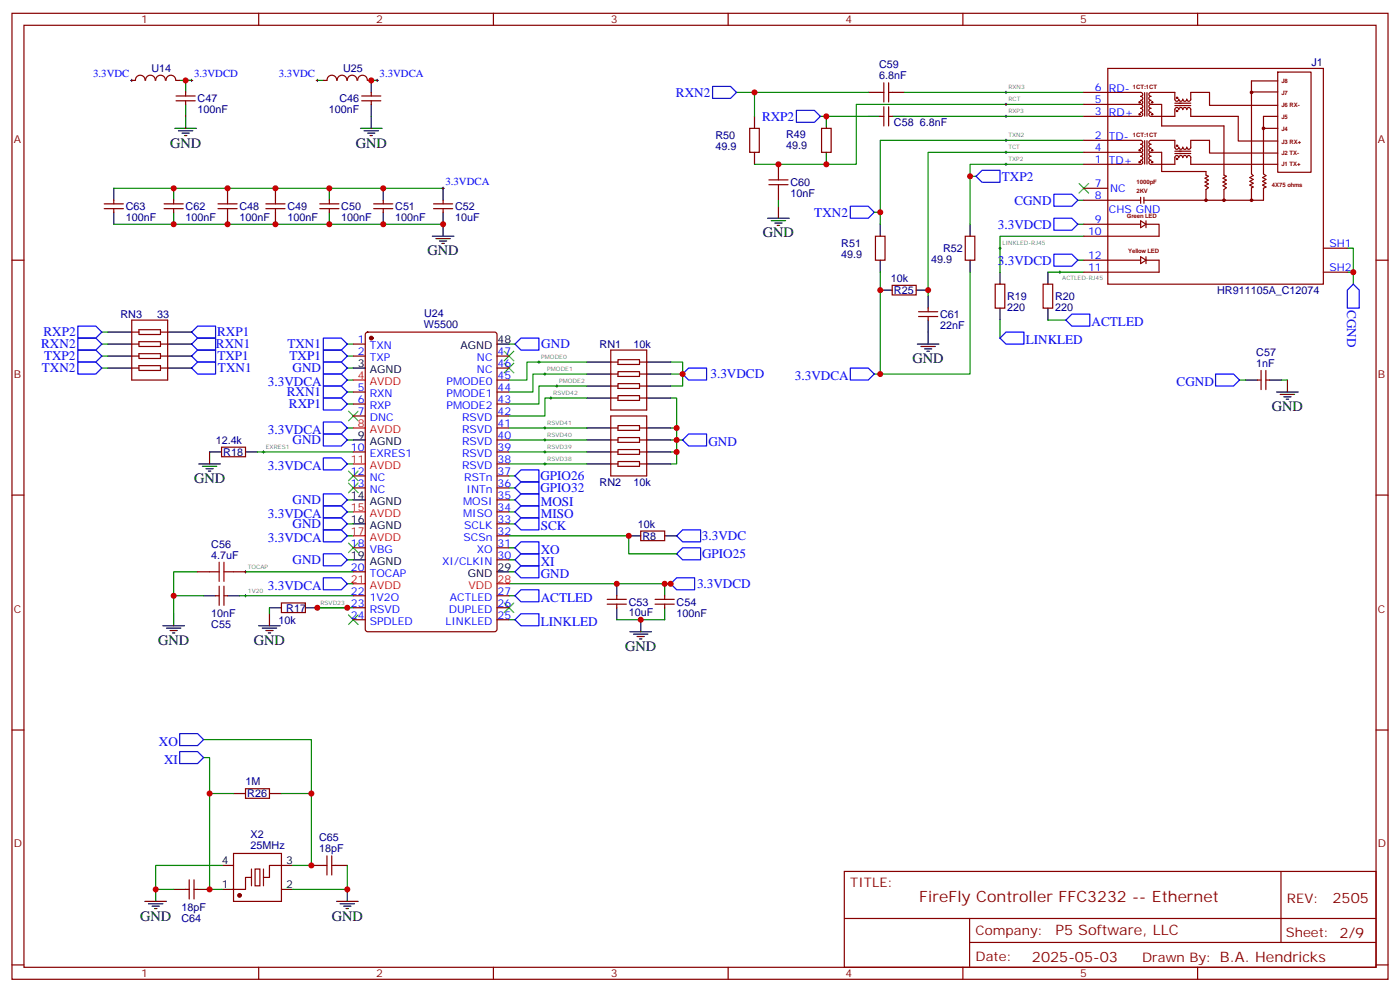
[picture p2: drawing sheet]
<svg xmlns="http://www.w3.org/2000/svg" width="412mm" height="292mm" viewBox="0 0 412 292" stroke-linecap="round" stroke-linejoin="round" font-family="sans-serif">
<g fill="none" stroke="#870000" stroke-width=".35">
<path d="M3.5 3.9h405.4v284.4h-405.4zM7.1 7.4h398.2v277.3h-398.2zM76.2 3.9v3.5M145.3 3.9v3.5M214.5 3.9v3.5M283.6 3.9v3.5M352.8 3.9v3.5M38.8 23.7h1.1M39.9 23.6a1.41 1.41 0 0 1 1.4-1.5 1.41 1.41 0 0 1 1.4 1.6M42.9 23.6a1.41 1.41 0 0 1 1.4-1.5 1.41 1.41 0 0 1 1.4 1.5M45.9 23.6a1.41 1.41 0 0 1 1.4-1.5 1.41 1.41 0 0 1 1.4 1.5M48.9 23.6a1.41 1.41 0 0 1 1.4-1.5 1.41 1.41 0 0 1 1.4 1.6"/>
<path d="M51.9 28.3h5.6M51.9 29.7h5.6M51.9 23.7h1M54.7 27.2v1.1M54.7 29.7v1M99.2 23.7a1.41 1.41 0 0 0-1.4-1.6 1.41 1.41 0 0 0-1.5 1.5l-1.1 .1M99.3 23.6a1.41 1.41 0 0 1 1.4-1.5 1.41 1.41 0 0 1 1.5 1.5M102.3 23.6a1.41 1.41 0 0 1 1.4-1.5 1.41 1.41 0 0 1 1.4 1.5M105.4 23.6a1.41 1.41 0 0 1 1.4-1.5 1.41 1.41 0 0 1 1.4 1.6M106.5 28.3h5.7M106.5 29.7h5.7M108.3 23.7h1.1"/>
<path d="M109.4 27.2v1.1M109.4 29.7v1M220.8 37.8h2.9v7h-2.9zM242 37.8h2.8v7h-2.8zM259.3 27.2h1M259.3 34.3h1M260.3 24.4v5.6M260.3 31.4v5.7M261.8 24.4v5.6M261.8 31.4v5.7M261.8 27.2h1M261.8 34.3h1"/>
<path d="M319.3 27.2h16.7a.58 .58 0 0 1 .6 .6 .58 .58 0 0 1-.6 .6 .59 .59 0 0 1 .6 .6 .59 .59 0 0 1-.6 .5 .59 .59 0 0 1 .6 .6 .59 .59 0 0 1-.6 .6M319.3 30.7h16.7M326.3 20.1h63.5v63.5h-63.5zM336 30.7a.58 .58 0 0 1 .6 .6 .58 .58 0 0 1-.6 .6 .59 .59 0 0 1 .6 .6 .59 .59 0 0 1-.6 .6 .59 .59 0 0 1 .6 .6 .59 .59 0 0 1-.6 .6h-16.7M337.2 27.3v6.9M337.9 27.3v6.9M339 30.7a.59 .59 0 0 1-.6-.6 .59 .59 0 0 1 .6-.6 .59 .59 0 0 1-.6-.5 .59 .59 0 0 1 .6-.6 .58 .58 0 0 1-.6-.6 .58 .58 0 0 1 .6-.6h7.1v2a.58 .58 0 0 0 .6 .6 .58 .58 0 0 0 .5-.6 .59 .59 0 0 0 .6 .6 .59 .59 0 0 0 .6-.6 .59 .59 0 0 0 .6 .6 .59 .59 0 0 0 .6-.6 .58 .58 0 0 0 .6 .6 .58 .58 0 0 0 .6-.6v-2h5.5v3.8h20.1M339 30.7h3.2M339 30.7a.58 .58 0 0 0-.6 .6 .58 .58 0 0 0 .6 .6 .59 .59 0 0 0-.6 .6 .59 .59 0 0 0 .6 .6 .59 .59 0 0 0-.6 .6 .59 .59 0 0 0 .6 .6h7.1v-2a.58 .58 0 0 1 .6-.7 .58 .58 0 0 1 .5 .7 .59 .59 0 0 1 .6-.7 .59 .59 0 0 1 .6 .7 .59 .59 0 0 1 .6-.7 .59 .59 0 0 1 .6 .7 .58 .58 0 0 1 .6-.7 .58 .58 0 0 1 .6 .7v2h13.9v7.2h11.7M342.2 30.8v6.3h18.3v14.4l.7 .4-.9 .6 .9 .5-.9 .6 .9 .5-.9 .6 .9 .5-.7 .6v3.1M346.1 31.1h4.7M346.1 30.4h4.7"/>
<path d="M368.6 27.1h7.8M372.2 37.8h4.2M376.4 21.2h9.8v29.5h-9.8zM376.4 34.3h-4.2v16.9l.7 .5-1 .6 1 .5-1 .6 1 .5-1 .6 1 .5-.7 .4v3.5h-35.2M376.4 23.8h-7.8l.1 27.4 .4 .5-.9 .6 .9 .5-.9 .6 .9 .5-.9 .6 .9 .5-.5 .3v3.6M33.5 58.9v1.1M51.2 58.9v1.1M67 58.9v1.1M81.1 58.9v1.1M97 58.9v1.1M112.9 58.9v1.1M130.5 58.9v1.1"/>
<path d="M226.5 53h5.6M226.5 54.4h5.6M229.3 51.9v1.1M229.3 54.4v1M319.3 41.3h16.7a.58 .58 0 0 1 .6 .6 .58 .58 0 0 1-.6 .6 .59 .59 0 0 1 .6 .6 .59 .59 0 0 1-.6 .6 .59 .59 0 0 1 .6 .5 .59 .59 0 0 1-.6 .6M319.3 58.9h16.7M319.3 44.8h16.7M319.3 55.4h7M336 44.8a.58 .58 0 0 1 .6 .6 .58 .58 0 0 1-.6 .6 .59 .59 0 0 1 .6 .6 .59 .59 0 0 1-.6 .6 .59 .59 0 0 1 .6 .6 .59 .59 0 0 1-.6 .6h-16.7M336 58.1v1.7M337 58.1v1.7M337.2 41.4v6.9"/>
<path d="M337.9 41.4v6.9M339 44.8a.59 .59 0 0 1-.6-.6 .59 .59 0 0 1 .6-.5 .59 .59 0 0 1-.6-.6 .59 .59 0 0 1 .6-.6 .58 .58 0 0 1-.6-.6 .58 .58 0 0 1 .6-.6h7.1v2a.58 .58 0 0 0 .6 .7 .58 .58 0 0 0 .5-.7 .59 .59 0 0 0 .6 .7 .59 .59 0 0 0 .6-.7 .59 .59 0 0 0 .6 .7 .59 .59 0 0 0 .6-.7 .58 .58 0 0 0 .6 .6 .58 .58 0 0 0 .6-.6v-2h5.5v3.8h20.1M339 44.8h3.2M339 44.8a.58 .58 0 0 0-.6 .6 .58 .58 0 0 0 .6 .6 .59 .59 0 0 0-.6 .6 .59 .59 0 0 0 .6 .6 .59 .59 0 0 0-.6 .6 .59 .59 0 0 0 .6 .6h7.1v-2a.58 .58 0 0 1 .6-.6 .58 .58 0 0 1 .5 .6 .59 .59 0 0 1 .6-.6 .59 .59 0 0 1 .6 .6 .59 .59 0 0 1 .6-.6 .59 .59 0 0 1 .6 .6 .58 .58 0 0 1 .6-.6 .58 .58 0 0 1 .6 .6v2h25.6M342.2 44.8v5.7h13v1l.8 .4-1 .6 1 .5-1 .6 1 .5-1 .6 1 .5-.8 .6v3.1M346.1 45.2h4.7M346.1 44.5h4.7M3.5 76.6h3.6M30.7 60h5.6M30.7 61.4h5.6M33.5 61.4v1.1M48.3 60h5.7"/>
<path d="M48.3 61.4h5.7M51.2 61.4v1.1M64.2 60h5.6M64.2 61.4h5.6M67 61.4v1.1M78.3 60h5.7M78.3 61.4h5.7M81.1 61.4v1.1M94.2 60h5.6M94.2 61.4h5.6M97 61.4v1.1M110.1 60h5.6"/>
<path d="M110.1 61.4h5.6M112.9 61.4v1.1M127.7 60h5.6M127.7 61.4h5.6M130.5 61.4v1.1M257.9 69.5h2.8v7.1h-2.8zM284.3 69.5h2.9v7.1h-2.9zM319.3 76.6h16.7M319.3 66h16.7M336 65l1.6 1-1.6 1zM336 75.6l1.6 1-1.6 1zM337.6 66h3.8v3.5h-22.1"/>
<path d="M337.6 76.6h3.8v3.5h-22.1M337.6 65v2M337.6 75.6v2M389.8 73.1h7.1M405.3 76.6h3.6M38.8 94.2h10.6v17.7h-10.6zM38.8 97.8h2.1M40.9 97h6.4v1.5h-6.4zM47.3 97.8h2.1M107.8 98l.5-.2h37.4l.6 .4 .1 87-.5 .7h-37.6l-.6-.4-.1-87zM262.8 84h7.1v2.8h-7.1zM270.6 91.8h5.6"/>
<path d="M270.6 93.2h5.6M273.4 90.7v1.1M273.4 93.2v1M293.2 83.6h2.8v7.1h-2.8zM307.3 83.6h2.8v7.1h-2.8zM389.8 80.1h7.1M38.8 108.3h2.1M38.8 104.8h2.1M38.8 101.3h2.1M40.9 100.6h6.4v1.4h-6.4zM40.9 104.1h6.4v1.4h-6.4zM40.9 107.6h6.4v1.4h-6.4z"/>
<path d="M47.3 108.3h2.1M47.3 104.8h2.1M47.3 101.3h2.1M104.1 104.8h3.5M104.1 101.3h3.5M104.1 115.4h3.5M104.1 118.9h3.5M146.4 108.3h3.5M146.4 104.8h3.5M146.4 111.9h3.5M146.4 115.4h3.5M146.4 118.9h3.5"/>
<path d="M179.9 103h10.6v17.7h-10.6zM179.9 106.6h2.1M179.9 117.2h2.1M179.9 110.1h2.1M179.9 113.6h2.1M182 116.5h6.4v1.4h-6.4zM182 112.9h6.4v1.4h-6.4zM182 109.4h6.4v1.4h-6.4zM182 105.9h6.4v1.4h-6.4zM188.4 106.6h2.1M188.4 117.2h2.1M188.4 110.1h2.1"/>
<path d="M188.4 113.6h2.1M370.4 111.9h1.1M371.5 109v5.7M372.9 111.9h1M372.9 109v5.7M65.3 131.6h7v2.8h-7zM104.1 133h3.5M104.1 122.4h3.5M146.4 126h3.5M146.4 136.6h3.5M146.4 129.5h3.5M146.4 133h3.5"/>
<path d="M146.4 122.4h3.5M179.9 126h2.1M179.9 122.4h10.6v17.7h-10.6zM179.9 136.6h2.1M179.9 129.5h2.1M179.9 133h2.1M182 135.9h6.4v1.4h-6.4zM182 132.3h6.4v1.4h-6.4zM182 128.8h6.4v1.4h-6.4zM182 125.3h6.4v1.4h-6.4zM188.4 126h2.1M188.4 136.6h2.1"/>
<path d="M188.4 129.5h2.1M188.4 133h2.1M3.5 145.7h3.6M104.1 140.1h3.5M104.1 143.6h3.5M146.4 140.1h3.5M146.4 143.6h3.5M146.4 157.7h3.5M146.4 154.2h3.5M146.4 150.7h3.5M146.4 147.1h3.5M188.7 156.3h7.1v2.8h-7.1z"/>
<path d="M405.3 145.7h3.6M58.2 168.3h3.5M63.5 175.4h1.1M64.6 172.5v5.7M66 172.5v5.7M66 175.4h1M68.8 168.3h3.5M82.9 177.5h7.1v2.8h-7.1zM104.1 168.3h3.5M104.1 175.4h3.5M104.1 161.3h3.5M104.1 178.9h3.5"/>
<path d="M146.4 175.4h3.5M146.4 161.3h3.5M146.4 178.9h3.5M146.4 164.8h3.5M178.9 176.4h5.6M178.9 177.8h5.6M181.7 175.4v1M181.7 177.8v1.1M193 176.4h5.6M193 177.8h5.6M195.8 175.4v1M195.8 177.8v1.1"/>
<path d="M104.1 182.4h3.5M146.4 182.4h3.5M3.5 214.9h3.6M405.3 214.9h3.6M72.3 232.2h7.1v2.8h-7.1zM55.7 259v5.6M57.1 259v5.6M68.8 251.2h14.1v14.1h-14.1zM74.1 258.3h-1.8v3.5h-3.5M75.1 255.8h1.5v4.9h-1.5zM82.9 254.7h-3.5v3.6h-1.8M95.2 254.7h1.1"/>
<path d="M96.3 251.9v5.7M97.7 251.9v5.7M97.7 254.7h1.1M248.7 256.5h156.6v28.2h-156.6zM377.3 256.5v20.9M54.7 261.8h1M57.1 261.8h1.1M248.7 270.4h156.5M285.6 277.4h119.6M285.6 270.4v14.1M3.5 284h3.6M76.2 284.7v3.6"/>
<path d="M145.3 284.7v3.6M214.5 284.7v3.6M283.6 284.7v3.6M352.8 284.7v3.6M405.3 284h3.6"/>
</g>
<g fill="none" stroke="#008700" stroke-width=".35">
<path d="M52.9 23.7h3.5M93.5 23.7h1.7M109.4 23.7h1.7M217 27.2h5.2v7.1M222.2 27.2h33.6M241.7 34.3h14.1M266.3 34.3h53M266.3 27.2h53M319.3 30.7h-67.1v17.7h-30M33.5 55.4h97M229.3 58.9v1.8M285.8 51.9h1.7"/>
<path d="M317.5 58.9h1.8M319.3 44.8h-45.9v42.4M319.3 48.4h-33.5v17.6M319.3 41.3h-60v21.2h-1.8M33.5 66h97M259.3 62.5v3.5M317.5 76.6h1.8M317.5 66h1.8M319.3 69.5h-24.7v10.6M396.9 73.1h1.7v7h-1.7M30 97.8h1.7M259.3 80.1v30h-1.8"/>
<path d="M285.8 80.1v30h-26.5M294.6 94.2v5.3M308.7 80.1h10.6M308.7 94.2h5.3M398.6 80.1v3.5M30 104.8h1.7M30 101.3h1.7M30 108.3h1.7M102.3 118.9h1.8M102.3 115.4h1.8M102.3 104.8h1.8M102.3 101.3h1.8"/>
<path d="M102.3 108.3h1.8M102.3 111.9h1.8M149.9 101.3h1.8M172.9 117.2h-12.4v5.2h-10.6M172.9 113.6h-14.2v5.3h-8.8M172.9 110.1h-15.9v5.3h-7.1M172.9 106.6h-17.7v5.3h-5.3M197.6 106.6h3.5v7h-3.5M197.6 117.2h1.7v19.4h-1.7M197.6 110.1h3.5M365.1 111.9h1.8M377.5 111.9h1.7"/>
<path d="M75.8 133h28.3M102.3 129.5h1.8M102.3 126h1.8M102.3 136.6h1.8M149.9 133h23M149.9 129.5h23M149.9 126h23M149.9 136.6h23M197.6 133h1.7M197.6 129.5h3.5M197.6 126h1.7M102.3 157.7h1.8"/>
<path d="M102.3 150.7h1.8M102.3 154.2h1.8M102.3 147.1h1.8M149.9 157.7h35.3v5.3h14.1M149.9 143.6h1.8M149.9 140.1h1.8M149.9 150.7h1.8M149.9 154.2h1.8M149.9 147.1h1.8M51.2 175.4h8.8M58.2 168.3h-7v12.4M70.6 175.4h33.5"/>
<path d="M72.3 168.3h31.8M79.4 178.9v1.8M93.5 178.9h10.6M102.3 171.8h1.8M102.3 164.8h1.8M149.9 175.4h1.8M149.9 171.8h47.7M149.9 164.8h1.8M149.9 161.3h1.8M149.9 168.3h1.8M149.9 182.4h1.8M181.7 182.4h14.1"/>
<path d="M60 217.7h31.7v37h-5.3M60 223h1.7v38.8h3.6M61.7 233.6h7.1M82.9 233.6h8.8M65.3 254.7h-19.4v7.1h5.3M102.3 254.7v7.1h-15.9"/>
</g>
<g fill="none" stroke="#00f" stroke-width=".35">
<path d="M209.9 25.4h5.3l1.8 1.8-1.8 1.8h-5.3zM234.6 32.5h5.3l1.8 1.8-1.8 1.7h-5.3zM289.3 50.1h5.3v3.6h-5.3l-1.8-1.8zM310.4 57.2h5.3l1.8 1.7-1.8 1.8h-5.3zM250.5 60.7h5.3l1.7 1.8-1.7 1.7h-5.3zM310.4 74.8h5.3l1.8 1.8-1.8 1.8h-5.3zM310.4 64.2h5.3l1.8 1.8-1.8 1.8h-5.3zM22.9 96h5.3l1.8 1.8-1.8 1.7h-5.3zM22.9 99.5h5.3l1.8 1.8-1.8 1.7h-5.3zM58.2 99.5h5.3v3.5h-5.3l-1.8-1.7zM58.2 96h5.3v3.5h-5.3l-1.8-1.7zM95.2 99.5h5.3l1.8 1.8-1.8 1.7h-5.3z"/>
<path d="M153.5 99.5h5.2v3.5h-5.2l-1.8-1.7zM294.6 99.5l1.7-1.7h5.3v3.5h-5.3zM315.7 92.5h5.3v3.5h-5.3l-1.7-1.8zM396.9 85.4l1.7-1.8 1.8 1.8v5.3h-3.5zM22.9 103h5.3l1.8 1.8-1.8 1.8h-5.3zM22.9 106.6h5.3l1.8 1.7-1.8 1.8h-5.3zM58.2 106.6h5.3v3.5h-5.3l-1.8-1.8zM58.2 103h5.3v3.6h-5.3l-1.8-1.8zM95.2 117.2h5.3l1.8 1.7-1.8 1.8h-5.3zM95.2 113.6h5.3l1.8 1.8-1.8 1.8h-5.3zM95.2 103h5.3l1.8 1.8-1.8 1.8h-5.3zM95.2 110.1h5.3l1.8 1.8-1.8 1.7h-5.3z"/>
<path d="M95.2 106.6h5.3l1.8 1.7-1.8 1.8h-5.3zM202.8 108.3h5.3v3.6h-5.3l-1.7-1.8zM250.5 108.3h5.3l1.7 1.8-1.7 1.8h-5.3zM358.1 110.1h5.3l1.7 1.8-1.7 1.7h-5.3zM95.2 134.8h5.3l1.8 1.8-1.8 1.7h-5.3zM95.2 124.2h5.3l1.8 1.8-1.8 1.7h-5.3zM95.2 127.7h5.3l1.8 1.8-1.8 1.8h-5.3zM153.5 138.3h5.2v3.6h-5.2l-1.8-1.8zM202.8 127.7h5.3v3.6h-5.3l-1.7-1.8zM95.2 156h5.3l1.8 1.7-1.8 1.8h-5.3zM95.2 148.9h5.3l1.8 1.8-1.8 1.7h-5.3zM95.2 152.4h5.3l1.8 1.8-1.8 1.8h-5.3z"/>
<path d="M95.2 145.4h5.3l1.8 1.7-1.8 1.8h-5.3zM153.5 141.9h5.2v3.5h-5.2l-1.8-1.8zM153.5 159.5h5.2v3.5h-5.2l-1.8-1.7zM153.5 152.4h5.2v3.6h-5.2l-1.8-1.8zM153.5 148.9h5.2v3.5h-5.2l-1.8-1.7zM153.5 145.4h5.2v3.5h-5.2l-1.8-1.8zM201.1 156h5.3v3.5h-5.3l-1.8-1.8zM95.2 170.1h5.3l1.8 1.7-1.8 1.8h-5.3zM95.2 163h5.3l1.8 1.8-1.8 1.7h-5.3zM153.5 173.6h5.2v3.5h-5.2l-1.8-1.7zM153.5 163h5.2v3.5h-5.2l-1.8-1.7zM153.5 166.5h5.2v3.6h-5.2l-1.8-1.8z"/>
<path d="M199.3 170.1h5.3v3.5h-5.3l-1.7-1.8zM201.1 161.3h5.3v3.5h-5.3l-1.8-1.8zM153.5 180.7h5.2v3.5h-5.2l-1.8-1.8zM52.9 215.9h5.3l1.8 1.8-1.8 1.8h-5.3zM52.9 221.2h5.3l1.8 1.8-1.8 1.8h-5.3z"/>
</g>
<g fill="none" stroke="#000" stroke-width=".35">
<path d="M51.5 37.8h6.4M52.6 38.5h4.2M53.6 39.2h2.1M54.3 39.9h.7M54.7 23.7v3.5M54.7 30.7v7.1M106.2 37.8h6.3M107.2 38.5h4.3M108.3 39.2h2.1M109 39.9h.7M109.4 23.7v3.5M109.4 30.7v7.1"/>
<path d="M222.2 34.3v3.5M243.4 34.3v3.5M255.8 27.2h3.5M255.8 34.3h3.5M262.8 27.2h3.5M262.8 34.3h3.5M33.5 55.4v3.5M51.2 55.4v3.5M67 55.4v3.5M81.1 55.4v3.5M97 55.4v3.5M112.9 55.4v3.5"/>
<path d="M130.5 55.4v3.5M222.2 44.8v3.6M229.3 48.4v3.5M229.3 55.4v3.5M243.4 44.8v3.6M33.5 62.5v3.5M51.2 62.5v3.5M67 62.5v3.5M81.1 62.5v3.5M97 62.5v3.5M112.9 62.5v3.5M127.4 69.5h6.3"/>
<path d="M128.4 70.2h4.2M129.5 70.9h2.1M130.2 71.6h.7M130.5 62.5v7M226.1 64.2h6.4M227.2 64.9h4.2M228.2 65.7h2.2M229 66.4h.7M229.3 60.7v3.5M259.3 66v3.5M259.3 76.6v3.5M285.8 66v3.5"/>
<path d="M285.8 76.6v3.5M31.7 97.8h7.1M49.4 97.8h7M259.3 85.4h3.5M269.9 85.4h3.5M273.4 87.2v3.5M273.4 94.2v7.1M294.6 80.1v3.5M294.6 90.7v3.5M308.7 80.1v3.5M308.7 90.7v3.5M31.7 101.3h7.1"/>
<path d="M31.7 104.8h7.1M31.7 108.3h7.1M49.4 101.3h7M49.4 104.8h7M49.4 108.3h7M104.1 108.3h3.5M146.4 101.3h3.5M172.9 117.2h7M172.9 113.6h7M172.9 110.1h7M172.9 106.6h7M190.5 117.2h7.1"/>
<path d="M190.5 113.6h7.1M190.5 110.1h7.1M190.5 106.6h7.1M270.2 101.3h6.4M271.3 102h4.2M272.3 102.7h2.2M273 103.4h.8M366.9 111.9h3.5M373.9 111.9h3.6M376.1 115.4h6.3M377.1 116.1h4.3M378.2 116.8h2.1"/>
<path d="M378.9 117.5h.7M379.2 111.9v3.5M58.6 136.6h6.3M59.6 137.3h4.3M60.7 138h2.1M61.4 138.7h.7M65.3 133h-3.6v3.6M72.3 133h3.5M104.1 129.5h3.5M172.9 136.6h7M172.9 133h7M172.9 129.5h7"/>
<path d="M172.9 126h7M190.5 136.6h7.1M190.5 133h7.1M190.5 129.5h7.1M190.5 126h7.1M104.1 147.1h3.5M104.1 154.2h3.5M185.2 157.7h3.5M195.8 157.7h3.5M60 175.4h3.5M67 175.4h3.6M79.4 178.9h3.5"/>
<path d="M90 178.9h3.5M104.1 164.8h3.5M146.4 168.3h3.5M181.7 171.8v3.6M181.7 178.9v3.5M195.8 171.8v3.6M195.8 178.9v3.5M48 184.2h6.3M49 184.9h4.3M50.1 185.6h2.1M50.8 186.3h.7M51.2 180.7v3.5"/>
<path d="M76.2 184.2h6.3M77.3 184.9h4.2M78.3 185.6h2.1M79 186.3h.7M79.4 180.7v3.5M185.6 185.9h6.3M186.6 186.7h4.3M187.7 187.4h2.1M188.4 188.1h.7M188.7 182.4v3.5M68.8 233.6h3.5M79.4 233.6h3.5"/>
<path d="M65.3 254.7h3.5M82.9 254.7h3.5M91.7 254.7h3.5M98.8 254.7h3.5M42.7 265.3h6.3M43.7 266h4.3M44.8 266.7h2.1M45.5 267.4h.7M45.9 261.8v3.5M51.2 261.8h3.5M58.2 261.8h3.5M65.3 261.8h3.5"/>
<path d="M82.9 261.8h3.5M99.1 265.3h6.4M100.2 266h4.2M101.2 266.7h2.2M102 267.4h.7M102.3 261.8v3.5"/>
</g>
<g fill="none" stroke="#000" stroke-width=".29">
<path d="M38.5 23.7h.7M38.8 23.3v.7M56.1 23.7h.7M56.4 23.3v.7M93.1 23.7h.7M93.5 23.3v.7M110.8 23.7h.7M111.1 23.3v.7M296 34.3h.7M296 27.2h.7M296 30.7h.7M296.3 26.8v.8"/>
<path d="M296.3 30.4v.7M296.3 33.9v.7M130.2 55.4h.7M130.5 55.1v.7M296 41.3h.7M296 48.4h.7M296 44.8h.7M296.3 41v.7M296.3 44.5v.7M296.3 48v.7M294.2 73.1h.7M294.6 72.7v.7"/>
<path d="M312.2 79.8v.7M311.9 80.1h.7M158.4 106.6h.7M158.7 106.2v.7M160.2 110.1h.7M160.5 109.7v.8M161.9 117.2h.7M162.3 116.8v.7M163.7 113.6h.7M164 113.3v.7M77.3 133h.7M77.6 132.7v.7"/>
<path d="M160.2 133h.7M160.2 136.6h.7M160.2 129.5h.7M160.2 126h.7M160.5 125.6v.7M160.5 129.2v.7M160.5 132.7v.7M160.5 136.2v.7M72 175.4h.7M72 168.3h.7M72.3 168v.7M72.3 175v.7"/>
<path d="M102 178.9h.7M102.3 178.5v.7"/>
</g>
<g fill="none" stroke="#3c3" stroke-width=".35">
<path d="M317.9 54l2.8 2.8M320.7 54l-2.8 2.8M148.5 103.4l2.8 2.8M148.5 106.9l2.8 2.8M151.3 103.4l-2.8 2.8M151.3 106.9l-2.8 2.8M102.7 121l2.8 2.9M102.7 138.7l2.8 2.8M105.5 121l-2.8 2.9M105.5 138.7l-2.8 2.8M102.7 159.8l2.8 2.9M102.7 142.2l2.8 2.8"/>
<path d="M105.5 159.8l-2.8 2.9M105.5 142.2l-2.8 2.8M148.5 177.5l2.8 2.8M151.3 177.5l-2.8 2.8M102.7 181l2.8 2.8M105.5 181l-2.8 2.8"/>
</g>
<path d="M61.7 168.3h2.9M64.6 165.5v5.6M66 165.5v5.6M66 168.3h2.8" fill="none" stroke="#a10000" stroke-width=".35"/>
<g fill="#870000" stroke="#870000" stroke-width=".35">
<circle cx="368.7" cy="27.2" r=".35"/>
<circle cx="372.2" cy="37.8" r=".35"/>
<circle cx="360.5" cy="58.9" r=".35"/>
<circle cx="368.7" cy="58.9" r=".35"/>
<circle cx="339.4" cy="30.1" r=".18"/>
<circle cx="335.7" cy="30.1" r=".18"/>
<circle cx="335.7" cy="33.7" r=".18"/>
<circle cx="339.4" cy="33.7" r=".18"/>
<circle cx="335.7" cy="44.2" r=".18"/>
<circle cx="335.7" cy="47.7" r=".18"/>
<circle cx="339.4" cy="44.2" r=".18"/>
<circle cx="339.4" cy="47.7" r=".18"/>
<circle cx="346.7" cy="28.8" r=".18"/>
<circle cx="346.7" cy="32.7" r=".18"/>
<circle cx="346.7" cy="42.9" r=".18"/>
<circle cx="346.7" cy="46.8" r=".18"/>
<circle cx="355.2" cy="58.9" r=".35"/>
<circle cx="109.4" cy="99.5" r=".53"/>
<circle cx="70.6" cy="263.6" r=".53"/>
</g>
<path d="M104.1 111.9h3.5M104.1 126h3.5M104.1 136.6h3.5M104.1 150.7h3.5M104.1 157.7h3.5M104.1 171.8h3.5M146.4 171.8h3.5" fill="none" stroke="#f00" stroke-width=".35"/>
<path d="M74.1 255.8v4.9M77.6 255.8v4.9" fill="none" stroke="#871200" stroke-width=".35"/>
<g fill="#c00">
<circle cx="51.2" cy="175.4" r=".88"/>
<circle cx="93.5" cy="178.9" r=".88"/>
<circle cx="102.3" cy="178.9" r=".88"/>
<circle cx="185.2" cy="157.7" r=".88"/>
<circle cx="201.1" cy="110.1" r=".88"/>
<circle cx="243.4" cy="48.4" r=".88"/>
<circle cx="229.3" cy="48.4" r=".88"/>
<circle cx="243.4" cy="34.3" r=".88"/>
<circle cx="222.3" cy="27.2" r=".88"/>
<circle cx="112.9" cy="55.4" r=".88"/>
<circle cx="97" cy="55.4" r=".88"/>
<circle cx="81.1" cy="55.4" r=".88"/>
<circle cx="67" cy="55.4" r=".88"/>
<circle cx="51.2" cy="55.4" r=".88"/>
<circle cx="109.4" cy="23.7" r=".88"/>
<circle cx="54.7" cy="23.7" r=".88"/>
<circle cx="199.3" cy="133" r=".88"/>
<circle cx="199.3" cy="129.5" r=".88"/>
<circle cx="199.3" cy="126" r=".88"/>
<circle cx="259.3" cy="62.5" r=".88"/>
<circle cx="285.8" cy="51.9" r=".88"/>
<circle cx="273.4" cy="85.4" r=".88"/>
<circle cx="259.3" cy="85.4" r=".88"/>
<circle cx="259.3" cy="110.1" r=".88"/>
<circle cx="398.6" cy="80.1" r=".88"/>
<circle cx="197.6" cy="171.8" r=".88"/>
<circle cx="188.7" cy="182.4" r=".88"/>
<circle cx="195.8" cy="171.8" r=".88"/>
<circle cx="181.7" cy="171.8" r=".88"/>
<circle cx="130.5" cy="66" r=".88"/>
<circle cx="112.9" cy="66" r=".88"/>
<circle cx="97" cy="66" r=".88"/>
<circle cx="81.1" cy="66" r=".88"/>
<circle cx="67" cy="66" r=".88"/>
<circle cx="51.2" cy="66" r=".88"/>
<circle cx="102.3" cy="261.8" r=".88"/>
<circle cx="91.7" cy="254.7" r=".88"/>
<circle cx="45.9" cy="261.8" r=".88"/>
<circle cx="61.7" cy="233.6" r=".88"/>
<circle cx="61.7" cy="261.8" r=".88"/>
<circle cx="91.7" cy="233.6" r=".88"/>
</g>
<text font-size="4.6" fill="#800" x="270.8" y="265.5">FireFly Controller FFC3232 -- Ethernet</text>
<g font-size="4.2">
<text x="50.1" y="43.4">GND</text>
<text x="104.8" y="43.4">GND</text>
<text x="224.7" y="69.9">GND</text>
<text x="125.9" y="75.2">GND</text>
<text x="268.8" y="106.9">GND</text>
<text x="374.6" y="121">GND</text>
<text x="57.1" y="142.2">GND</text>
<text x="46.6" y="189.8">GND</text>
<text x="74.8" y="189.8">GND</text>
<text x="184.1" y="191.6">GND</text>
<text x="41.3" y="271">GND</text>
<text x="97.7" y="271">GND</text>
</g>
<g font-size="4.2" fill="#800">
<text x="392.5" y="265.8">2505</text>
<text x="310.9" y="275.3">P5 Software, LLC</text>
<text x="304" y="283.1">2025-05-03</text>
</g>
<g font-size="3.9" fill="#00f">
<text x="199.1" y="28.5">RXN2</text>
<text x="224.5" y="35.5">RXP2</text>
<text x="295.1" y="53.2">TXP2</text>
<text x="239.9" y="63.8">TXN2</text>
<text x="298.8" y="60.2">CGND</text>
<text x="293.9" y="67.3">3.3VDCD</text>
<text x="293.9" y="77.9">3.3VDCD</text>
<text x="321.6" y="96">ACTLED</text>
<text x="396.9" y="91.2" transform="rotate(90 396.9 91.2)">CGND</text>
<text x="12.8" y="99">RXP2</text>
<text x="64" y="99">RXP1</text>
<text x="302.2" y="101.3">LINKLED</text>
<text x="12.1" y="102.6">RXN2</text>
<text x="13" y="106.1">TXP2</text>
<text x="63.6" y="102.6">RXN1</text>
<text x="64.1" y="106.1">TXP1</text>
<text x="84.6" y="102.6">TXN1</text>
<text x="85.3" y="106.1">TXP1</text>
<text x="159.5" y="102.4">GND</text>
<text x="12.3" y="109.6">TXN2</text>
<text x="64.2" y="109.6">TXN1</text>
<text x="78.9" y="113.6">3.3VDCA</text>
<text x="86.2" y="109.6">GND</text>
<text x="209.3" y="111.4">3.3VDCD</text>
<text x="234.1" y="111.9">3.3VDCA</text>
<text x="346.6" y="113.6">CGND</text>
<text x="84.5" y="116.7">RXN1</text>
<text x="85.1" y="120.2">RXP1</text>
<text x="78.9" y="127.7">3.3VDCA</text>
<text x="86.2" y="130.8">GND</text>
<text x="208.7" y="131.3">GND</text>
<text x="78.9" y="138.3">3.3VDCA</text>
<text x="159.2" y="141.4">GPIO26</text>
<text x="86.2" y="148.4">GND</text>
<text x="159.2" y="144.9">GPIO32</text>
<text x="159.3" y="148.9">MOSI</text>
<text x="78.9" y="152.4">3.3VDCA</text>
<text x="86.2" y="155.5">GND</text>
<text x="159.3" y="156">SCK</text>
<text x="159.3" y="152.4">MISO</text>
<text x="78.9" y="159.5">3.3VDCA</text>
<text x="206.8" y="159">3.3VDC</text>
<text x="86.2" y="166.1">GND</text>
<text x="159.3" y="166.5">XI</text>
<text x="159.3" y="163">XO</text>
<text x="206.8" y="164.3">GPIO25</text>
<text x="78.9" y="173.6">3.3VDCA</text>
<text x="159.3" y="170.1">GND</text>
<text x="205.3" y="173.1">3.3VDCD</text>
<text x="159.3" y="177.1">ACTLED</text>
<text x="159.3" y="184.2">LINKLED</text>
<text x="46.8" y="219.5">XO</text>
<text x="48.3" y="224.8">XI</text>
</g>
<g font-size="3.9" fill="#800">
<text x="250.5" y="261.1">TITLE:</text>
<text x="379.1" y="265.8">REV:</text>
<text x="287.4" y="275.3">Company:</text>
<text x="378.7" y="275.9">Sheet: 2/9</text>
<text x="287.4" y="283">Date:</text>
<text x="336.4" y="283.1">Drawn By: B.A. Hendricks</text>
</g>
<g font-size="3.2" fill="#800">
<text x="41.6" y="6.9">1</text>
<text x="110.8" y="6.9">2</text>
<text x="179.9" y="6.9">3</text>
<text x="249.1" y="6.9">4</text>
<text x="318.2" y="6.9">5</text>
<text x="4.1" y="42">A</text>
<text x="405.9" y="42">A</text>
<text x="4.1" y="111.2">B</text>
<text x="405.9" y="111.2">B</text>
<text x="4.1" y="180.3">C</text>
<text x="405.9" y="180.3">C</text>
<text x="4.1" y="249.4">D</text>
<text x="405.9" y="249.4">D</text>
<text x="41.6" y="287.7">1</text>
<text x="110.8" y="287.7">2</text>
<text x="179.9" y="287.7">3</text>
<text x="249.1" y="287.7">4</text>
<text x="318.2" y="287.7">5</text>
</g>
<g font-size="3.2" fill="#00f">
<text x="27.5" y="22.8">3.3VDC</text>
<text x="57.1" y="22.8">3.3VDCD</text>
<text x="82.1" y="22.8">3.3VDC</text>
<text x="111.8" y="22.8">3.3VDCA</text>
<text x="322.5" y="26.8">6</text>
<text x="326.7" y="27.2">RD-</text>
<text x="322.5" y="30.4">5</text>
<text x="322.5" y="33.9">3</text>
<text x="326.7" y="34.3">RD+</text>
<text x="322.5" y="41">2</text>
<text x="326.7" y="41.3">TD-</text>
<text x="322.5" y="44.5">4</text>
<text x="322.5" y="48">1</text>
<text x="326.7" y="48.4">TD+</text>
<text x="131.2" y="54.5">3.3VDCA</text>
<text x="322.5" y="55.1">7</text>
<text x="322.5" y="58.6">8</text>
<text x="327" y="56.5">NC</text>
<text x="322.5" y="65.7">9</text>
<text x="326.7" y="62.8">CHS GND</text>
<text x="320.5" y="69.2">10</text>
<text x="320.5" y="76.2">12</text>
<text x="391.6" y="72.7">SH1</text>
<text x="320.5" y="79.8">11</text>
<text x="391.6" y="79.8">SH2</text>
<text x="105.4" y="100.9">1</text>
<text x="105.4" y="104.5">2</text>
<text x="108.9" y="102.7">TXN</text>
<text x="108.9" y="106.2">TXP</text>
<text x="140.5" y="106.2">NC</text>
<text x="146.6" y="108">46</text>
<text x="146.6" y="104.5">47</text>
<text x="131.5" y="113.3">PMODE0</text>
<text x="140.5" y="109.7">NC</text>
<text x="146.6" y="111.5">45</text>
<text x="105.4" y="115">5</text>
<text x="105.4" y="118.6">6</text>
<text x="108.9" y="116.8">RXN</text>
<text x="131.5" y="116.8">PMODE1</text>
<text x="146.6" y="118.6">43</text>
<text x="146.6" y="115">44</text>
<text x="105.4" y="122.1">7</text>
<text x="108.9" y="120.3">RXP</text>
<text x="108.9" y="123.9">DNC</text>
<text x="131.5" y="120.3">PMODE2</text>
<text x="136.1" y="123.9">RSVD</text>
<text x="146.6" y="125.6">41</text>
<text x="146.6" y="122.1">42</text>
<text x="136.1" y="130.9">RSVD</text>
<text x="136.1" y="127.4">RSVD</text>
<text x="146.6" y="129.2">40</text>
<text x="103.4" y="132.7">10</text>
<text x="108.9" y="134.4">EXRES1</text>
<text x="136.1" y="138">RSVD</text>
<text x="136.1" y="134.4">RSVD</text>
<text x="146.6" y="136.2">38</text>
<text x="146.6" y="132.7">39</text>
<text x="103.4" y="139.7">12</text>
<text x="103.4" y="143.3">13</text>
<text x="108.9" y="141.5">NC</text>
<text x="136.8" y="141.5">RSTn</text>
<text x="146.6" y="143.3">36</text>
<text x="146.6" y="139.7">37</text>
<text x="108.9" y="145">NC</text>
<text x="136.4" y="148.6">MOSI</text>
<text x="137.4" y="145">INTn</text>
<text x="146.6" y="146.8">35</text>
<text x="136.4" y="152.1">MISO</text>
<text x="136.8" y="155.6">SCLK</text>
<text x="146.6" y="153.8">33</text>
<text x="146.6" y="150.3">34</text>
<text x="103.4" y="160.9">18</text>
<text x="136.5" y="159.1">SCSn</text>
<text x="146.6" y="160.9">31</text>
<text x="146.6" y="157.4">32</text>
<text x="103.4" y="168">20</text>
<text x="108.9" y="162.7">VBG</text>
<text x="130.3" y="166.2">XI/CLKIN</text>
<text x="140.4" y="162.7">XO</text>
<text x="146.6" y="164.4">30</text>
<text x="108.9" y="169.7">TOCAP</text>
<text x="103.4" y="175">22</text>
<text x="103.4" y="178.5">23</text>
<text x="108.9" y="176.8">1V2O</text>
<text x="132.5" y="176.8">ACTLED</text>
<text x="146.6" y="178.5">26</text>
<text x="146.6" y="175">27</text>
<text x="103.4" y="182.1">24</text>
<text x="108.9" y="180.3">RSVD</text>
<text x="108.9" y="183.8">SPDLED</text>
<text x="131.2" y="183.8">LINKLED</text>
<text x="132.2" y="180.3">DUPLED</text>
<text x="146.6" y="182.1">25</text>
</g>
<g font-size="3.2" fill="#000080">
<text x="44.6" y="21.3">U14</text>
<text x="101.1" y="21.3">U25</text>
<text x="258.9" y="23.3">6.8nF</text>
<text x="258.9" y="20.1">C59</text>
<text x="386.3" y="19.5">J1</text>
<text x="58.2" y="33.4">100nF</text>
<text x="58.2" y="30.1">C47</text>
<text x="96.8" y="33.4">100nF</text>
<text x="100" y="30.1">C46</text>
<text x="210.8" y="41">R50</text>
<text x="231.6" y="40.7">R49</text>
<text x="263.3" y="37.2">C58</text>
<text x="271" y="37.1">6.8nF</text>
<text x="210.8" y="44.2">49.9</text>
<text x="231.6" y="43.9">49.9</text>
<text x="232.8" y="57.9">10nF</text>
<text x="232.8" y="54.8">C60</text>
<text x="37" y="65.1">100nF</text>
<text x="37" y="61.9">C63</text>
<text x="54.7" y="65.1">100nF</text>
<text x="54.7" y="61.9">C62</text>
<text x="70.6" y="65.1">100nF</text>
<text x="70.6" y="61.9">C48</text>
<text x="84.7" y="65.1">100nF</text>
<text x="84.7" y="61.9">C49</text>
<text x="100.5" y="65.1">100nF</text>
<text x="100.5" y="61.9">C50</text>
<text x="116.4" y="65.1">100nF</text>
<text x="116.4" y="61.9">C51</text>
<text x="134.1" y="65">10uF</text>
<text x="134.1" y="61.8">C52</text>
<text x="247.8" y="76">49.9</text>
<text x="247.8" y="72.8">R51</text>
<text x="274.3" y="77.4">49.9</text>
<text x="277.8" y="74.2">R52</text>
<text x="262.5" y="83">10k</text>
<text x="263.3" y="86.6">R25</text>
<text x="296.7" y="88.3">R19</text>
<text x="310.8" y="88.3">R20</text>
<text x="358.5" y="86.5">HR911105A_C12074</text>
<text x="35.5" y="93.6">RN3</text>
<text x="46.3" y="93.6">33</text>
<text x="124.9" y="93.2">U24</text>
<text x="276.9" y="93.6">C61</text>
<text x="296.7" y="91.4">220</text>
<text x="310.8" y="91.4">220</text>
<text x="124.9" y="96.5">W5500</text>
<text x="276.9" y="96.8">22nF</text>
<text x="176.6" y="102.5">RN1</text>
<text x="186.6" y="102.5">10k</text>
<text x="370.1" y="108">1nF</text>
<text x="370.1" y="104.9">C57</text>
<text x="63.5" y="130.6">12.4k</text>
<text x="65.8" y="134.2">R18</text>
<text x="176.6" y="143">RN2</text>
<text x="186.6" y="143">10k</text>
<text x="187.9" y="155.4">10k</text>
<text x="62.2" y="161.3">C56</text>
<text x="189.2" y="158.9">R8</text>
<text x="62.2" y="164.4">4.7uF</text>
<text x="185.2" y="178.3">C53</text>
<text x="199.3" y="178.3">C54</text>
<text x="62.2" y="181.7">10nF</text>
<text x="62.2" y="184.8">C55</text>
<text x="82" y="183.6">10k</text>
<text x="84.3" y="180">R17</text>
<text x="185.2" y="181.4">10uF</text>
<text x="199.3" y="181.6">100nF</text>
<text x="72.3" y="231.2">1M</text>
<text x="72.8" y="234.7">R26</text>
<text x="73.8" y="250">25MHz</text>
<text x="73.8" y="246.8">X2</text>
<text x="94" y="250.9">18pF</text>
<text x="94" y="247.7">C65</text>
<text x="53.4" y="268.1">18pF</text>
<text x="53.4" y="271.3">C64</text>
</g>
<g font-size="3.2">
<text x="146.6" y="100.9">48</text>
<text x="105.4" y="108">3</text>
<text x="135.7" y="102.7">AGND</text>
<text x="108.9" y="109.7">AGND</text>
<text x="105.4" y="129.2">9</text>
<text x="108.9" y="130.9">AGND</text>
<text x="103.4" y="146.8">14</text>
<text x="108.9" y="148.6">AGND</text>
<text x="103.4" y="153.8">16</text>
<text x="108.9" y="155.6">AGND</text>
<text x="103.4" y="164.4">19</text>
<text x="108.9" y="166.2">AGND</text>
<text x="146.6" y="168">29</text>
<text x="137.8" y="169.7">GND</text>
<text x="65.4" y="254.4">4</text>
<text x="84.3" y="254.4">3</text>
<text x="65.4" y="261.4">1</text>
<text x="84.3" y="261.4">2</text>
</g>
<g font-size="3.2" fill="#f00">
<text x="105.4" y="111.5">4</text>
<text x="108.9" y="113.3">AVDD</text>
<text x="105.4" y="125.6">8</text>
<text x="108.9" y="127.4">AVDD</text>
<text x="103.4" y="136.2">11</text>
<text x="108.9" y="138">AVDD</text>
<text x="103.4" y="150.3">15</text>
<text x="108.9" y="152.1">AVDD</text>
<text x="103.4" y="157.4">17</text>
<text x="108.9" y="159.1">AVDD</text>
<text x="103.4" y="171.5">21</text>
<text x="108.9" y="173.2">AVDD</text>
<text x="138" y="173.2">VDD</text>
<text x="146.6" y="171.5">28</text>
</g>
<g font-size="1.8" fill="#666">
<text x="297" y="26.3">RXN3</text>
<text x="297" y="29.8">RCT</text>
<text x="297" y="33.4">RXP3</text>
<text x="297" y="40.4">TXN2</text>
<text x="297" y="47.5">TXP2</text>
<text x="297" y="44">TCT</text>
<text x="295.3" y="72.2">LINKLED-RJ45</text>
<text x="312.9" y="82.4">ACTLED-RJ45</text>
<text x="159.5" y="105.7">PMODE0</text>
<text x="161.2" y="109.2">PMODE1</text>
<text x="164.7" y="112.7">PMODE2</text>
<text x="163" y="116.3">RSVD42</text>
<text x="161.2" y="125.1">RSVD41</text>
<text x="161.2" y="128.6">RSVD40</text>
<text x="78.3" y="132.2">EXRES1</text>
<text x="161.2" y="135.7">RSVD38</text>
<text x="161.2" y="132.2">RSVD39</text>
<text x="73" y="167.4">TOCAP</text>
<text x="73" y="174.5">1V20</text>
<text x="94.4" y="178">RSVD23</text>
</g>
<g font-size="1.8" fill="#800">
<text x="333.7" y="26.1">1CT:1CT</text>
<text x="377.5" y="24.3">J8</text>
<text x="377.5" y="27.9">J7</text>
<text x="377.5" y="35">J5</text>
<text x="377.5" y="31.4">J6 RX-</text>
<text x="333.7" y="40.3">1CT:1CT</text>
<text x="377.5" y="38.5">J4</text>
<text x="377.5" y="42.3">J3 RX+</text>
<text x="377.5" y="45.5">J2 TX-</text>
<text x="377.5" y="48.7">J1 TX+</text>
<text x="334.8" y="54.3">1000pF</text>
<text x="334.8" y="56.8">2KV</text>
<text x="374.6" y="55">4X75 ohms</text>
<text x="332" y="64.2">Green LED</text>
<text x="332.3" y="74.4">Yellow LED</text>
</g>
</svg>
